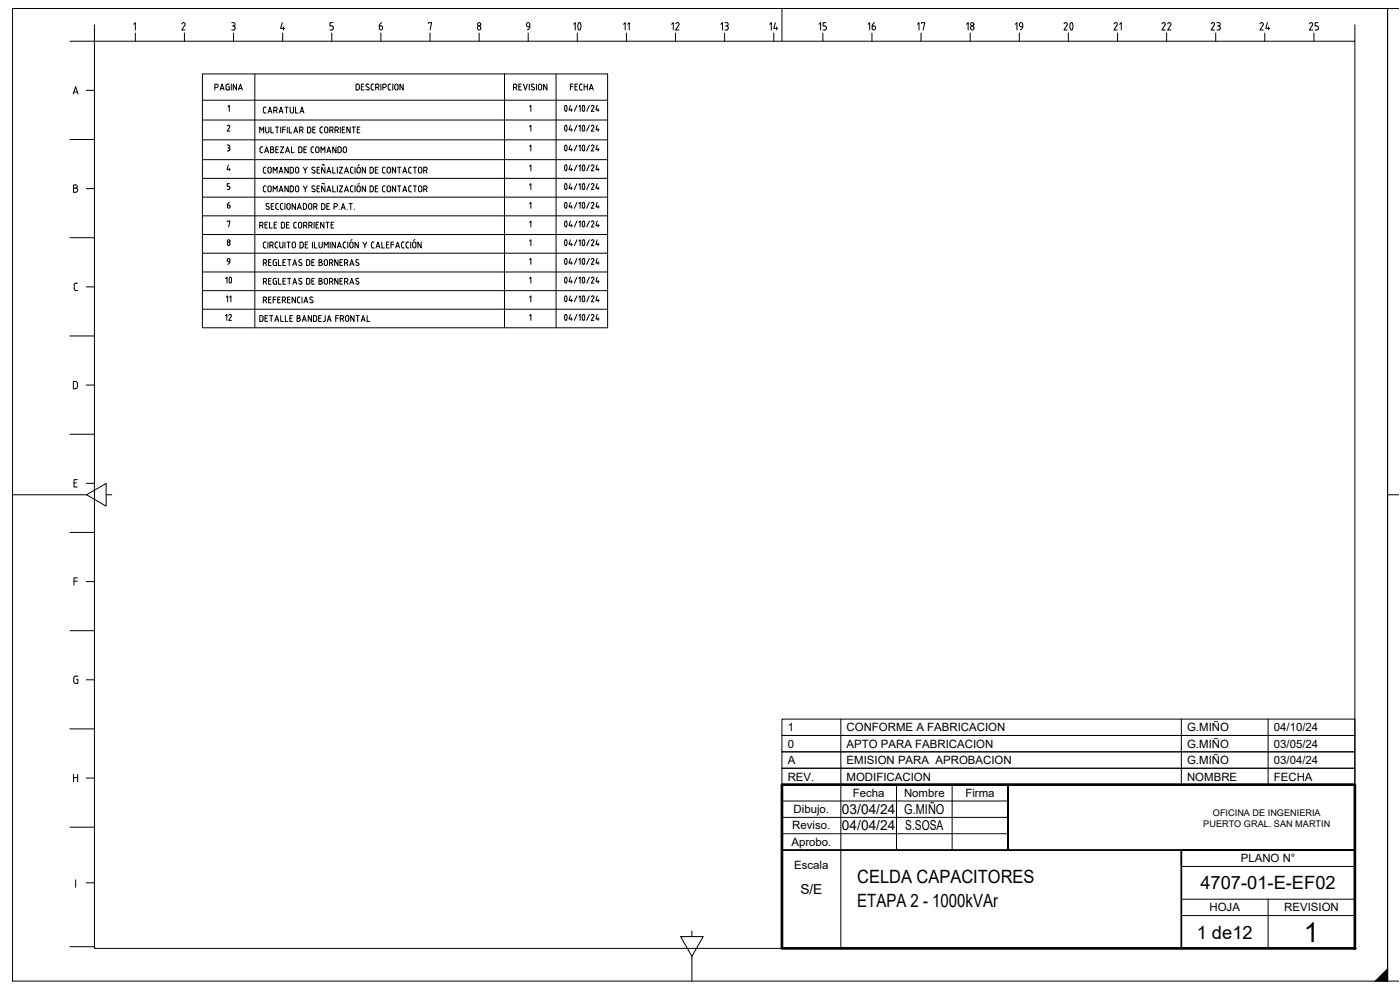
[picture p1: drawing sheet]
<svg xmlns="http://www.w3.org/2000/svg" width="420mm" height="297mm" viewBox="0 0 420 297" stroke-linecap="round" stroke-linejoin="round" font-family="sans-serif">
<!-- layer: TEXTO -->
<g fill="none" stroke="#000" stroke-width=".3">
<path d="M60.7 22.2h121.7v76.1h-121.7zM60.7 30.1h121.7M60.7 36h121.7M68.2 37.9l.4-.3 .4 .4-.8 1.4h.8M68.4 32l.4-.4v1.8M76.5 22.2v76.1M78 39.9v-1.8l.5 1 .6-1v1.8M79.7 38.1v1.3M80.7 38.1v1.3a.5 .5 0 0 1-.5 .5 .5 .5 0 0 1-.5-.5M81.3 38.1v1.8h.8M82.7 38.1h1M83.2 38.1v1.8"/>
<path d="M84.2 38.1v1.8M84.8 38.9h.8M85.6 38.1h-.8v1.8M86.2 38.1v1.8M86.8 38.1v1.8h.8M88.2 39.9l.6-1.8 .5 1.8M88.3 39.4h.9M89.9 39.1h.5a.49 .49 0 0 0 .5-.5 .49 .49 0 0 0-.5-.5h-.5v1.8M90.5 39.1l.4 .8M92.3 38.1l.9 .3 .1 .9-.3 .5-.7 .1zM93.9 38.9h.6M94.7 38.1h-.8v1.8h.8"/>
<path d="M96.8 38.1l-.5 .1-.3 .4 .1 1 .7 .3M98.4 38.6v.8M98.4 38.6a.5 .5 0 0 0-.5-.5 .5 .5 0 0 0-.5 .5v.8a.5 .5 0 0 0 .5 .5 .5 .5 0 0 0 .5-.5M99 39.1h.5a.49 .49 0 0 0 .5-.5 .49 .49 0 0 0-.5-.5h-.5v1.8M99.6 39.1l.4 .8M100.5 39.1h.6a.49 .49 0 0 0 .5-.5 .49 .49 0 0 0-.6-.5h-.5v1.8M101.1 39.1l.4 .8M102.1 38.1v1.8M102.7 38.9h.6M103.5 38.1h-.8v1.8h.8M105.1 38.1v1.8l-1-1.8v1.8M105.7 38.1h.9"/>
<path d="M106.2 38.1v1.8M107.2 38.9h.6M107.8 25.8v.7M107.9 25.8l-.3-.5-.7-.1v1.8l.7-.1 .3-.4M108 38.1h-.8v1.8h.8M108.4 26h.6M109.2 25.2h-.8v1.8h.8M110 26l.6 .3a.49 .49 0 0 1 0 .7 .49 .49 0 0 1-.8-.2M110.7 25.3a.47 .47 0 0 0-.7 0 .47 .47 0 0 0 0 .7M111.4 25.7v.9M111.4 26.6l.4 .4M111.8 27h.4"/>
<path d="M111.8 25.2h.4M111.8 25.2l-.4 .5M112.8 26.2h.5a.5 .5 0 0 0 .4-.5 .5 .5 0 0 0-.5-.5h-.4v1.8M113.3 26.2l.4 .8M114.3 25.2v1.8M114.9 26.2h.5M115.4 25.2h-.5v1.8M115.4 25.2a.5 .5 0 0 1 .5 .5 .5 .5 0 0 1-.5 .5M116.9 27h.4M116.9 25.2h.4M116.9 25.2l-.4 .5 .1 1.1 .3 .2M117.9 25.2v1.8"/>
<path d="M118.4 26.5l.1-.8a.5 .5 0 0 1 .5-.5 .5 .5 0 0 1 .5 .5l-.1 .8M118.5 26.5a.5 .5 0 0 0 .5 .5 .5 .5 0 0 0 .5-.5M121 25.2v1.8l-1-1.8v1.8M151.4 22.2v76.1M154.1 26.2h.5a.5 .5 0 0 0 .5-.5 .5 .5 0 0 0-.5-.5h-.5v1.8M154.7 26.2l.4 .8M155.7 26h.6M156.5 25.2h-.8v1.8h.8M157.1 25.2l.6 1.8 .5-1.8M158.8 25.2v1.8M158.9 32l.4-.4v1.8M158.9 38l.4-.4v1.8"/>
<path d="M159.6 26l.6 .3a.49 .49 0 0 1 0 .7 .49 .49 0 0 1-.8-.2M160.3 25.3a.47 .47 0 0 0-.7 0 .47 .47 0 0 0 .1 .7M161 25.2v1.8M161.6 26.5v-.8a.5 .5 0 0 1 .5-.5 .5 .5 0 0 1 .5 .5v.8M161.6 26.5a.5 .5 0 0 0 .5 .5 .5 .5 0 0 0 .5-.5M164.1 25.2v1.8l-.9-1.8v1.8M166.9 22.2v76.1M169.6 31.7h.1a.98 .98 0 0 1 0 1.7l-.3-.9zM169.6 37.7l.1-.1a.98 .98 0 0 1 0 1.7l-.3-.8zM171.2 31.6l-.4 1.4h1M171.2 37.6l-.4 1.4h1M171.5 32.6v.8"/>
<path d="M171.5 38.6v.8M173.1 31.6l-.7 1.8M173.1 37.6l-.7 1.8M173.7 32l.4-.4v1.8M173.7 38l.4-.4v1.8M174.9 31.7h.1a.98 .98 0 0 1 0 1.7l-.3-.9zM174.9 37.7l.1-.1a.98 .98 0 0 1 0 1.7l-.3-.8zM176.9 31.6l-.8 1.8M176.9 37.6l-.8 1.8M177.5 37.9l.4-.3 .3 .2v.4l-.7 1.2h.7M177.9 31.6l-.4 .3M177.9 31.6l.3 .2v.4"/>
<path d="M178.2 32.2l-.7 1.2h.7M179.2 31.6l-.4 1.4h1M179.2 37.6l-.4 1.4h1M179.5 32.6v.8M179.5 38.6v.8M60.7 42h121.7M60.7 47.9h121.7M60.7 53.5h121.7M60.7 59.1h121.7M68.2 43.5l.7 .2v.4l-.3 .2M68.4 44.3h.2M68.5 49.5l-.4 1.4h1"/>
<path d="M68.6 44.3l.3 .2v.6l-.7 .2M68.8 50.5v.8M68.9 55.1h-.7v.8h.6l.2 .6-.2 .3-.6 .1M78.8 44.1h-.5l-.3 .4 .1 1.1 .7 .2M79 50.6v.9M79 56.2v.9M79.1 51.5l.2 .4 .5 .1M79.1 57.1l.2 .4 .5 .1M79.4 45.8l.6-1.7 .6 1.7M79.6 45.3h.8M79.8 50.2h-.5l-.2 .4M79.8 55.8h-.5l-.2 .4"/>
<path d="M80.4 51.4v-.8a.5 .5 0 0 1 .5-.4 .5 .5 0 0 1 .5 .4v.8M80.4 51.4a.5 .5 0 0 0 .5 .5 .5 .5 0 0 0 .5-.5M80.7 55.8a.5 .5 0 0 1 .7 .5v.8a.5 .5 0 0 1-.5 .5 .5 .5 0 0 1-.5-.5v-.8zM81.2 44.1l.8 .1v.4l-.3 .2a.5 .5 0 0 1 .5 .5 .5 .5 0 0 1-.5 .5h-.5zM81.2 44.8h.5M82 52v-1.8l.6 .9 .6-.9v1.8M82 57.6v-1.8l.6 1 .6-1v1.8M82.8 44.8h.6M83.5 44.1h-.7v1.7h.7M83.8 52l.5-1.8 .6 1.8M83.8 57.6l.5-1.8 .6 1.8M83.9 51.4h.9"/>
<path d="M83.9 57.1h.9M84.1 44.1h1l-1 1.7h1M85.7 45.8l.6-1.7 .6 1.7M85.9 45.3h.8M86.5 50.2v1.8l-1-1.8v1.8M86.5 55.8v1.8l-1-1.8v1.8M87.1 50.2l.9 .2 .1 1-.3 .5-.7 .1zM87.1 55.8l.9 .2 .1 1-.3 .5-.7 .1zM87.5 44.1v1.7h.8M88.7 51.4v-.8a.5 .5 0 0 1 .5-.4 .5 .5 0 0 1 .5 .4l-.1 .8M88.7 51.4a.5 .5 0 0 0 .5 .5 .5 .5 0 0 0 .5-.5M88.7 56a.5 .5 0 0 1 .6-.2 .5 .5 0 0 1 .4 .5v.8a.5 .5 0 0 1-.5 .5 .5 .5 0 0 1-.5-.5z"/>
<path d="M90.6 45.3l-.2 .4-.8 .1v-1.7l1 .2v1M91 50.2l.6 .9 .6-.9M91 55.8l.6 .9 .6-.9M91.2 44.8h.6M91.6 51.1v.9M91.6 56.7v.9M92 44.1h-.8v1.7h.8M93.4 44.5v.9M93.4 45.4l.2 .4h.5M93.8 56.5l.5 .3M94 50.2l-.4 .4 .7 .6M94 55.8l-.4 .3 .2 .4"/>
<path d="M94 50.2h.5M94 55.8l.5 .1M94.1 44.1h-.5l-.2 .4M94.4 51.2a.49 .49 0 0 1-.1 .8 .49 .49 0 0 1-.7-.3M94.4 56.8a.49 .49 0 0 1-.1 .8 .49 .49 0 0 1-.7-.3M94.8 44.3a.5 .5 0 0 1 .6-.2 .5 .5 0 0 1 .3 .4v.8a.5 .5 0 0 1-.5 .5 .5 .5 0 0 1-.5-.5zM95.1 51h.6M95.1 56.6h.6M95.9 50.2h-.8v1.8h.8M95.9 55.8h-.8v1.8h.8M96.3 45.8v-1.7l.6 .9 .6-.9v1.7M96.6 49.5h.4"/>
<path d="M97 49.5h.4M97.4 55.1h-.8M97.5 50.2v1.8l-1-1.8v1.8M97.5 55.8v1.8l-1-1.8v1.8M98.1 45.8l.6-1.7 .6 1.7M98.1 52l.6-1.8 .6 1.8M98.1 57.6l.6-1.8 .6 1.8M98.3 45.3h.8M98.3 51.4h.8M98.3 57.1h.8M99.9 50.2v1.8h.7M99.9 55.8v1.8h.7"/>
<path d="M100.8 44.1v1.7l-.9-1.7v1.7M101.2 50.2v1.8M101.2 55.8v1.8M101.8 50.2h1l-1 1.8h1M101.8 55.8h1l-1 1.8h1M102.4 45.3l-.2 .4-.8 .1v-1.7l1 .2v1M103.1 44.3a.5 .5 0 0 1 .5-.2 .5 .5 0 0 1 .4 .4v.8a.5 .5 0 0 1-.5 .5 .5 .5 0 0 1-.5-.5zM103.4 52l.6-1.8 .6 1.8M103.4 57.6l.6-1.8 .6 1.8M103.6 51.4h.8M103.6 57.1h.8M105.2 50.6v1.1l.4 .2"/>
<path d="M105.6 52h.4M105.6 50.2h.4M105.6 57.6h.4M105.6 55.8h.4M105.6 50.2l-.4 .4M105.6 55.8l-.4 .4v1.1l.4 .2M106.6 50.2v1.8M106.6 55.8v1.8M107.1 51.4v-.8a.5 .5 0 0 1 .5-.4 .5 .5 0 0 1 .5 .4v.8M107.1 51.4a.5 .5 0 0 0 .5 .5 .5 .5 0 0 0 .5-.5M107.2 56a.5 .5 0 0 1 .6-.2 .5 .5 0 0 1 .3 .5v.8a.51 .51 0 0 1-.5 .5 .51 .51 0 0 1-.5-.5zM107.8 49.4l-.4 .3"/>
<path d="M107.8 55l-.4 .3M109.7 50.2v1.8l-1-1.8v1.8M109.7 55.8v1.8l-1-1.8v1.8M111.1 50.2l.9 .2 .1 1-.3 .5-.7 .1zM111.1 55.8l.9 .2 .1 1-.3 .5-.7 .1zM112.6 51h.6M112.6 56.6h.6M113.4 50.2h-.8v1.8h.8M113.4 55.8h-.8v1.8h.8M114.8 50.6l.1 1.1 .7 .3M115.6 50.2h-.6l-.2 .4M115.6 55.8h-.6l-.2 .4 .1 1.1 .7 .3"/>
<path d="M116.2 50.7v.7M116.2 56.3v.8M116.2 50.6a.5 .5 0 0 1 .5-.4 .5 .5 0 0 1 .5 .4v.8M116.2 51.4a.5 .5 0 0 0 .5 .5 .5 .5 0 0 0 .5-.5M116.2 56.3a.5 .5 0 0 1 .5-.5 .5 .5 0 0 1 .5 .5v.8a.49 .49 0 0 1-.5 .5 .49 .49 0 0 1-.5-.5M118.7 50.2v1.8l-.9-1.8v1.8M118.7 55.8v1.8l-.9-1.8v1.8M119.3 50.2h1M119.3 55.8h1M119.8 50.2v1.8M119.8 55.8v1.8M120.9 52l.6-1.8 .6 1.8"/>
<path d="M120.9 57.6l.6-1.8 .6 1.8M121.1 51.4h.8M121.1 57.1h.8M122.7 50.6v1.1l.7 .3M123.4 50.2h-.5l-.2 .4M123.4 55.8h-.5l-.2 .4v1.1l.7 .3M124 50.2h1M124 55.8h1M124.5 50.2v1.8M124.5 55.8v1.8M125.6 51.4v-.8a.5 .5 0 0 1 .5-.4 .5 .5 0 0 1 .5 .4v.8M125.6 51.4a.5 .5 0 0 0 .5 .5 .5 .5 0 0 0 .5-.5"/>
<path d="M125.7 56a.5 .5 0 0 1 .5-.2 .5 .5 0 0 1 .4 .5v.8a.5 .5 0 0 1-.5 .5 .5 .5 0 0 1-.5-.5zM127.2 56.8h.5M127.7 50.2h-.5v1.8M127.7 50.2a.5 .5 0 0 1 .5 .4 .5 .5 0 0 1-.5 .5h-.5M127.7 56.8a.49 .49 0 0 0 .5-.5 .49 .49 0 0 0-.5-.5h-.5v1.8M127.8 51.1l.4 .9M127.8 56.8l.4 .8M158.9 43.9l.4-.4v1.8M158.9 49.9l.4-.4v1.8M158.9 55.5l.4-.4v1.8M169.6 55.2h.4M169.6 43.6h.1a.98 .98 0 0 1 0 1.7l-.3-.9z"/>
<path d="M169.6 49.6l.1-.1a.99 .99 0 0 1 0 1.7l-.3-.8zM169.6 55.2l-.2 .8 .4 .9 .4-.9-.2-.8M171.2 43.5l-.4 1.4h1M171.2 49.5l-.4 1.4h1M171.2 55.1l-.4 1.4h1M171.5 44.5v.8M171.5 50.5v.8M171.5 56.1v.8M173.1 43.5l-.7 1.8M173.1 49.5l-.7 1.8M173.1 55.1l-.7 1.8M173.7 43.9l.4-.4v1.8"/>
<path d="M173.7 49.9l.4-.4v1.8M173.7 55.5l.4-.4v1.8M174.9 43.6h.1a.98 .98 0 0 1 0 1.7l-.3-.9zM174.9 49.6l.1-.1a.99 .99 0 0 1 0 1.7l-.3-.8zM174.9 55.2l-.1 1.2 .3 .5 .4-.9-.2-.8M174.9 55.2h.4M176.9 43.5l-.8 1.8M176.9 49.5l-.8 1.8M176.9 55.1l-.8 1.8M177.5 43.8l.4-.3 .3 .2v.4l-.7 1.2h.7M177.5 49.8l.2-.3h.4l.1 .6M177.5 55.4l.4-.3 .3 .2v.4l-.7 1.2h.7"/>
<path d="M178.2 50.1l-.7 1.2h.7M179.2 43.5l-.4 1.4h1M179.2 49.5l-.4 1.4h1M179.2 55.1l-.4 1.4h1M179.5 44.5v.8M179.5 50.5v.8M179.5 56.1v.8M60.7 64.8h121.7M60.7 70.4h121.7M60.7 76h121.7M68.2 66.5v-.2h.8l-.4 1.8M68.2 73.1v.2"/>
<path d="M68.2 62.1l.4 .4 .4-.4M68.2 73.1l.4-.4 .4 .4M68.2 61.5v.6M68.2 61.5h.4M68.6 61.5l.3 .1 .1 .5M68.8 60.7l-.6 .8M69 73.1v.4l-.4 .2-.4-.4M78.4 66.7h-.4v1.7M78.5 66.7a.5 .5 0 0 1 .5 .5 .5 .5 0 0 1-.5 .5h-.5M78.5 67.7l.4 .7M79 78.9h.5a.5 .5 0 0 0 .5-.5 .5 .5 0 0 0-.5-.5h-.5v1.8M79 73.1v.9"/>
<path d="M79.1 74l.4 .4M79.5 74.4h.3M79.5 67.5h.6M79.6 78.9l.4 .8M79.8 72.6l-.5 .1-.2 .4M80.3 66.7h-.8v1.7h.8M80.4 72.6v1.8M80.6 62.1a.49 .49 0 0 1 0 .7 .49 .49 0 0 1-.8-.2M80.6 78.7h.6M80.7 61.2a.46 .46 0 0 0-.7-.1 .46 .46 0 0 0 .1 .7l.5 .3M80.9 66.7v1.7h.8M81 73.6h.5a.49 .49 0 0 0 .5-.5 .49 .49 0 0 0-.5-.5h-.5v1.8"/>
<path d="M81.4 77.9h-.8v1.8h.8M81.4 61.9h.6M81.6 73.6l.4 .8M82.2 61.1h-.8v1.7h.8M82.3 67.5h.6M82.8 61.5v1.1l.7 .2M83 77.9l-.8 .1-.2 .4v1l1 .3v-1h-.3M83 74.4h.4M83 72.6h.4M83 72.6l-.4 .5 .1 1.1 .3 .2M83.1 66.7h-.8v1.7h.8M83.5 61.1h-.5l-.2 .4"/>
<path d="M83.5 77.9v1.8h.8M83.9 72.6v1.3a.5 .5 0 0 0 .5 .5 .5 .5 0 0 0 .5-.5v-1.3M84.1 61.5v.9M84.2 62.4l.2 .3 .5 .1M84.9 66.7l.5 .2v1l-.2 .5h-.8v-1.7h.5M84.9 61.1h-.5l-.2 .4M84.9 78.7h.6M85.5 61.1v1.7M85.5 72.6v1.8M85.7 77.9h-.8v1.8h.8M86 67.5h.6M86.1 72.6h1"/>
<path d="M86.3 77.9h1M86.4 61.1a.5 .5 0 0 1 .7 .4v.8a.5 .5 0 0 1-.5 .5 .5 .5 0 0 1-.5-.5v-.8zM86.6 72.6v1.8M86.8 66.7h-.8v1.7h.8M86.8 77.9v1.8M87.7 73.1v.8a.5 .5 0 0 0 .5 .5 .5 .5 0 0 0 .5-.5v-.8M87.7 73.1a.5 .5 0 0 1 .5-.5 .5 .5 0 0 1 .5 .5M87.9 79.7l.6-1.8 .5 1.8M88.1 79.2h.8M88.7 61.1v1.7l-1-1.7v1.7M89 66.7h-.6l-.2 .4v1.1l.8 .2M89.3 62.8l.5-1.7 .6 1.7"/>
<path d="M89.4 62.3h.9M89.6 66.9a.5 .5 0 0 1 .6-.2 .5 .5 0 0 1 .4 .5v.7a.5 .5 0 0 1-.5 .5 .5 .5 0 0 1-.5-.4zM90.5 74.4l.5-.3v-1.2l-1-.3v1.8h.5M90.5 78a.47 .47 0 0 0-.6 0 .47 .47 0 0 0 0 .6l.5 .3a.43 .43 0 0 1 .1 .7 .43 .43 0 0 1-.7 0l-.1-.1M91 61.1l.9 .2 .1 1-.3 .5h-.7zM91.6 66.7h-.5v1.7M91.6 73.4h.6M91.6 66.7a.5 .5 0 0 1 .5 .5 .5 .5 0 0 1-.5 .5h-.5M91.7 67.7l.4 .7M92.4 72.6h-.8v1.8h.8M93 78.4l-.3-.4-.7-.1v1.8l.9-.3 .1-.9M93.2 66.7h-.5v1.7"/>
<path d="M93.2 66.7a.5 .5 0 0 1 .5 .5 .5 .5 0 0 1-.5 .5h-.5M93.3 67.7l.4 .7M93.6 61.6v.7M93.6 78.7h.6M93.6 61.5a.5 .5 0 0 0-.5-.4 .5 .5 0 0 0-.5 .4v.8a.51 .51 0 0 0 .5 .5 .51 .51 0 0 0 .5-.5M93.8 72.6v1.8M94.2 62h.5a.49 .49 0 0 0 .5-.4 .49 .49 0 0 0-.5-.5h-.5v1.7M94.3 66.7v1.7M94.4 72.6v1.8h.7M94.4 77.9h-.8v1.8h.8M94.8 62l.3 .8M94.8 67.5h.6"/>
<path d="M95.6 66.7h-.8v1.7h.8M95.7 72.6v1.3a.5 .5 0 0 0 .5 .5 .5 .5 0 0 0 .5-.5v-1.3M95.7 78.7h.5M96.2 77.9h-.5v1.8h.5M96.2 77.9l.4 .4-.4 .4a.5 .5 0 0 1 .5 .5 .5 .5 0 0 1-.5 .5M97 61.1h-.5v1.7h.5M97 61.1l.5 .5-.1 1-.4 .2M97.2 66.7v1.7l-1-1.7v1.7M97.3 74.4v-1.8l.6 1 .6-1v1.8M97.4 78.1a.5 .5 0 0 1 .5-.2 .5 .5 0 0 1 .4 .5v.8a.5 .5 0 0 1-.5 .5 .5 .5 0 0 1-.5-.5zM97.8 66.7h1M98.1 61.9h.6"/>
<path d="M98.3 66.7v1.7M98.9 61.1h-.8v1.7h.8M98.9 78.9h.5a.5 .5 0 0 0 .5-.5 .5 .5 0 0 0-.5-.5h-.5v1.8M99.1 72.6v1.8M99.4 67.5h.6M99.5 78.9l.4 .8M100.2 66.7h-.8v1.7h.8M100.2 62h.6a.49 .49 0 0 0 .5-.4 .49 .49 0 0 0-.5-.5h-.6v1.7M100.6 72.6v1.8l-.9-1.8v1.8M101.2 74.4l.6-1.8 .6 1.8M101.4 73.9h.8M101.4 77.9v1.8l-.9-1.8v1.8"/>
<path d="M101.8 62.7v.1M102 78.7h.6M102.4 62.8l.6-1.7 .6 1.7M102.6 62.3h.8M102.8 77.9h-.8v1.8h.8M103.4 78.9h.5a.5 .5 0 0 0 .5-.5 .5 .5 0 0 0-.5-.5h-.5v1.8M103.4 74.4h.4M103.8 72.6l-.6 .1-.2 .4 .1 1.1 .4 .2M104 78.9l.4 .8M104.2 62.7v.1M104.4 72.6v1.8M104.8 61.1h.9"/>
<path d="M105 73.1v.8a.5 .5 0 0 0 .5 .5 .5 .5 0 0 0 .5-.5M105 79.7l.6-1.8 .6 1.8M105 73.1a.5 .5 0 0 1 .5-.5 .5 .5 0 0 1 .5 .5M105.1 79.2h.9M105.3 61.1v1.7M105.7 71.8l-.4 .3M106 73.1v.8M106.3 62.7v.1M107.5 72.6v1.8l-.9-1.8v1.8M107.6 78a.47 .47 0 0 0-.6 0 .47 .47 0 0 0 0 .6l.5 .3a.43 .43 0 0 1 .1 .7 .43 .43 0 0 1-.7 0l-.1-.1M108.9 72.6l.6 .9 .6-.9M109.5 73.5v.9"/>
<path d="M111.9 74.4h.3M112.2 72.6l-.5 .1-.2 .4v1.1l.4 .2M112.8 74.4l.6-1.8 .6 1.8M113 73.9h.8M114.6 72.6v1.8h.8M116 73.4h.6M116.8 72.6h-.8v1.8h.8M117.3 73.4h.8M118.1 72.6h-.8v1.8M118.7 74.4l.6-1.8 .6 1.8M118.9 73.9h.8M120.9 74.4h.4"/>
<path d="M121.3 72.6l-.6 .1-.2 .4 .1 1.1 .4 .2M121.9 73.1v.9M121.9 74l.4 .4M122.3 74.4h.4M122.7 72.6l-.6 .1-.2 .4M123.3 72.6v1.8M123.8 73.1a.5 .5 0 0 1 .5-.5 .5 .5 0 0 1 .5 .5M123.8 73.1v.8a.5 .5 0 0 0 .5 .5 .5 .5 0 0 0 .5-.5v-.8M124.5 71.8l-.4 .3M126.4 72.6v1.8l-1-1.8v1.8M158.9 61.1l.4-.4v1.8M158.9 66.7l.4-.4v1.8"/>
<path d="M158.9 72.3l.4-.4v1.8M158.9 77.9l.4-.3v1.7M169.6 60.8h.4M169.6 60.8l-.2 .8 .4 .9 .4-.9-.2-.8M169.6 66.4l.1-.1a.98 .98 0 0 1 0 1.8l-.3-.9zM169.6 72h.1a.99 .99 0 0 1 0 1.7l-.3-.9zM169.7 77.6a.99 .99 0 0 1 0 1.7l-.3-.9zM171.2 60.7l-.4 1.4h1M171.2 66.3l-.4 1.4h1M171.2 72l-.4 1.3h1M171.2 77.6l-.4 1.3h1M171.5 61.7v.8"/>
<path d="M171.5 67.3v.8M171.5 72.9v.8M171.5 78.5v.8M173.1 60.7l-.7 1.8M173.1 66.3l-.7 1.8M173.1 72l-.7 1.7M173.1 77.6l-.7 1.7M173.7 61.1l.4-.4v1.8M173.7 66.7l.4-.4v1.8M173.7 72.3l.4-.3v1.7M173.7 77.9l.4-.3v1.7M174.9 60.8l-.1 1.2 .3 .5 .4-.9-.2-.8"/>
<path d="M174.9 66.4l.1-.1a.98 .98 0 0 1 0 1.8l-.3-.9zM174.9 72h.1a.99 .99 0 0 1 0 1.7l-.3-.9zM174.9 77.7l.1-.1a.99 .99 0 0 1 0 1.7l-.3-.9zM174.9 60.8h.4M176.9 60.7l-.8 1.8M176.9 66.3l-.8 1.8M176.9 72l-.8 1.7M176.9 77.6l-.8 1.7M177.5 61l.4-.3 .3 .2v.4l-.7 1.2h.7M177.5 66.6l.4-.3 .3 .2v.4l-.7 1.2h.7M177.5 72.2l.4-.3 .3 .2v.4l-.7 1.2h.7M177.5 77.8l.2-.2h.4l.1 .5"/>
<path d="M178.2 78.2l-.7 1.1h.7M179.2 60.7l-.4 1.4h1M179.2 66.3l-.4 1.4h1M179.2 72l-.4 1.3h1M179.2 77.6l-.4 1.3h1M179.5 61.7v.8M179.5 67.3v.8M179.5 72.9v.8M179.5 78.5v.8M60.7 81.6h121.7M60.7 87.2h121.7M60.7 92.8h121.7"/>
<path d="M78 94.7l.9 .2 .1 1-.3 .5h-.7zM79 84.5h.5a.49 .49 0 0 0 .5-.5 .49 .49 0 0 0-.5-.5h-.5v1.8M79 90.1h.5a.49 .49 0 0 0 .5-.5 .49 .49 0 0 0-.5-.5h-.5v1.8M79.5 95.5h.6M79.6 84.5l.4 .8M79.6 90.1l.4 .8M80.3 94.7h-.8v1.7h.8M80.6 84.3h.6M80.6 89.9h.6M80.9 94.7h1M81.4 83.5h-.8v1.8h.8M81.4 89.1h-.8v1.8h.8"/>
<path d="M81.4 94.7v1.7M82 89.9h.8M82.5 96.4l.6-1.7 .6 1.7M82.6 96h.9M82.8 89.1h-.8v1.8M83 83.5l-.8 .1-.2 .4v1l1 .3v-1h-.3M83.4 89.9h.5M83.5 83.5v1.8h.8M84.1 89.1h-.7v1.8h.7M84.2 94.7v1.7h.8M84.7 90.1h.5a.49 .49 0 0 0 .5-.5 .49 .49 0 0 0-.5-.5h-.5v1.8M84.9 84.3h.6"/>
<path d="M85.3 90.1l.4 .8M85.6 94.7v1.7h.8M85.7 83.5h-.8v1.8h.8M86.3 83.5h1M86.3 89.9h.6M86.8 83.5v1.8M87 95.5h.6M87.1 89.1h-.8v1.8h.8M87.8 94.7h-.8v1.7h.8M87.9 85.3l.6-1.8 .5 1.8M88.1 84.8h.8M88.7 89.1v1.8l-1-1.8v1.8"/>
<path d="M89.2 94.7l.8 .2v.4l-.3 .1a.5 .5 0 0 1 .4 .5 .5 .5 0 0 1-.4 .5h-.5zM89.2 95.5h.4M90 89.1l-.5 .1-.2 .4v1l.7 .3M90.5 83.6a.46 .46 0 0 0-.6 0 .46 .46 0 0 0 0 .7l.5 .2a.43 .43 0 0 1 .1 .7 .43 .43 0 0 1-.7 0l-.1-.1M90.6 89.1v1.8M90.7 96.4l.6-1.7 .6 1.7M90.9 96h.8M91.2 90.9l.6-1.8 .6 1.8M91.4 90.4h.8M92 83.5l.9 .3 .1 .9-.3 .5-.7 .1zM93.2 89.9l.5 .2M93.5 94.7v1.7l-1-1.7v1.7"/>
<path d="M93.6 84.3h.6M93.8 90.1a.43 .43 0 0 1 0 .7 .43 .43 0 0 1-.6 0l-.2-.1M93.9 89.2a.46 .46 0 0 0-.7 0 .46 .46 0 0 0 0 .6M94.1 94.7l.9 .2 .1 1-.3 .5h-.7zM94.4 83.5h-.8v1.8h.8M95.6 95.5h.6M95.7 84.3h.5M96.2 83.5h-.5v1.8h.5M96.2 83.5l.4 .4-.4 .4a.5 .5 0 0 1 .5 .5 .5 .5 0 0 1-.5 .5M96.4 94.7h-.8v1.7h.8M97.4 83.8a.5 .5 0 0 1 .5-.3 .5 .5 0 0 1 .4 .5v.8a.5 .5 0 0 1-.5 .5 .5 .5 0 0 1-.5-.5zM97.6 94.7v1.5l-.6 .2"/>
<path d="M98.2 96.4l.6-1.7 .6 1.7M98.4 96h.8M98.9 84.5h.5a.49 .49 0 0 0 .5-.5 .49 .49 0 0 0-.5-.5h-.5v1.8M99.5 84.5l.4 .8M100.8 95.5h.7M101.4 83.5v1.8l-.9-1.8v1.8M101.5 94.7h-.7v1.7M102 84.3h.6M102.1 95.7h.5a.49 .49 0 0 0 .5-.5 .49 .49 0 0 0-.5-.5h-.5v1.7M102.7 95.7l.4 .7M102.8 83.5h-.8v1.8h.8M103.4 84.5h.5a.49 .49 0 0 0 .5-.5 .49 .49 0 0 0-.5-.5h-.5v1.8"/>
<path d="M103.8 94.9a.5 .5 0 0 1 .5-.2 .5 .5 0 0 1 .4 .5v.7a.5 .5 0 0 1-.5 .5 .5 .5 0 0 1-.5-.4zM104 84.5l.4 .8M105 85.3l.6-1.8 .6 1.8M105.1 84.8h.9M106.3 94.7v1.7l-1-1.7v1.7M106.8 94.7h1M107.3 94.7v1.7M107.6 83.6a.46 .46 0 0 0-.6 0 .46 .46 0 0 0 0 .7l.5 .2a.43 .43 0 0 1 .1 .7 .43 .43 0 0 1-.7 0l-.1-.1M108.4 96.4l.6-1.7 .6 1.7M108.6 96h.8M110.2 94.7v1.7h.8M158.9 83.6l.4-.4v1.7"/>
<path d="M158.9 89.2l.4-.4v1.8M158.9 94.7l.4-.4v1.8M169.6 83.3l.1-.1a.98 .98 0 0 1 0 1.7l-.3-.9zM169.6 88.9l.1-.1a.98 .98 0 0 1 0 1.7l-.3-.8zM169.6 94.4h.1a.98 .98 0 0 1 0 1.7l-.3-.9zM171.2 83.2l-.4 1.3h1M171.2 88.8l-.4 1.4h1M171.2 94.3l-.4 1.4h1M171.5 84.1v.8M171.5 89.8v.8M171.5 95.3v.8M173.1 83.2l-.7 1.7"/>
<path d="M173.1 88.8l-.7 1.8M173.1 94.3l-.7 1.8M173.7 83.6l.4-.4v1.7M173.7 89.2l.4-.4v1.8M173.7 94.7l.4-.4v1.8M174.9 83.3l.1-.1a.98 .98 0 0 1 0 1.7l-.3-.9zM174.9 88.9l.1-.1a.98 .98 0 0 1 0 1.7l-.3-.8zM174.9 94.4h.1a.98 .98 0 0 1 0 1.7l-.3-.9zM176.9 83.2l-.8 1.7M176.9 88.8l-.8 1.8M176.9 94.3l-.8 1.8M177.5 89.1l.4-.3 .3 .2v.4l-.7 1.2h.7"/>
<path d="M177.5 94.6l.2-.2h.4l.1 .5M177.9 83.1l-.4 .4M177.9 83.2l.3 .2v.4M178.2 83.8l-.7 1.1h.7M178.2 95l-.7 1.1h.7M179.2 83.2l-.4 1.3h1M179.2 88.8l-.4 1.4h1M179.2 94.3l-.4 1.4h1M179.5 84.1v.8M179.5 89.8v.8M179.5 95.3v.8"/>
<circle cx="68.6" cy="72.3" r=".39"/>
</g>
<g fill="none" stroke="#000" stroke-width=".3">
<path d="M28.3 12.4h378.3v272.2h-378.3zM28.3 7.5v4.9h-7.3M40.1 7.3l.5-.5v2.2M40.6 9.9v2.5M55.1 6.8l-.5 .4M55.1 6.8l.4 .2v.5M55.4 9.9v2.5M55.5 7.5l-.9 1.5h1M69.6 6.8h.4M69.8 7.8h.2M70.1 6.8a.5 .5 0 0 1 .4 .5 .5 .5 0 0 1-.4 .5M70.1 7.8a.54 .54 0 0 1 .4 .7"/>
<path d="M70.1 9.9v2.5M70.5 8.5l-.2 .4-.7 .1M84.7 6.8l-.5 1.7h1.2M84.8 9.9v2.5M85.1 8v1M99.6 9.9v2.5M99.9 6.8h-.9v1h.5a.54 .54 0 0 1 .5 .7M100 8.5l-.2 .4-.8 .1M113.8 8.5a.5 .5 0 0 0 .5 .5 .5 .5 0 0 0 .5-.5M113.8 7.8l.9 .1 .1 .6M113.8 7.8v.7M114.3 9.9v2.5"/>
<path d="M114.6 6.8l-.5 .4-.3 .6M128.5 7v-.2h1l-.4 2.2M129.1 9.9v2.5M143.3 8.5a.53 .53 0 0 1 .5-.7 .53 .53 0 0 1 .5 .7M143.3 8.5a.5 .5 0 0 0 .5 .5 .5 .5 0 0 0 .5-.5M143.8 9.9v2.5M158 7.5v-.2a.49 .49 0 0 1 .5-.5 .49 .49 0 0 1 .5 .5 1.38 1.38 0 0 1-.7 1.7M158 7.5l.5 .5M158.5 8h.5M158.5 9.9v2.5M188 9.9v2.5M202.7 9.9v2.5"/>
<path d="M217.5 9.9v2.5M232.2 9.9v2.5M234.7 2.5v9.9M247 9.9v2.5M261.7 9.9v2.5M276.4 9.9v2.5M291.2 9.9v2.5M305.9 9.9v2.5M335.4 9.9v2.5M350.1 9.9v2.5M364.8 9.9v2.5M379.6 9.9v2.5"/>
<path d="M394.3 9.9v2.5M406.6 7.5v4.9M416.4 2.5v291.9M419.8 2.5h-416v291.9h416M22 28.2l.7-2.2 .7 2.2M22.2 27.6h1M25.9 27.1h2.4M21 41.9h7.3M22.1 56.5h.6M22.7 55.5h-.6v2.2h.6M22.7 55.5a.49 .49 0 0 1 .5 .5 .49 .49 0 0 1-.5 .4 .62 .62 0 0 1 .6 .7 .62 .62 0 0 1-.6 .6M25.9 56.6h2.4"/>
<path d="M21 71.3h7.3M22.3 86.6l.2 .5 .7 .1M22.8 85h.4M22.8 84.9l-.5 .3v1.4M25.9 86.1h2.4M21 100.8h7.3M22 114.4l.8 .1 .4 .3v1.4a.98 .98 0 0 1-1.2 .5zM25.9 115.5h2.4M21 130.3h7.3M3.8 148.4h22.2l5.9 3.5v-6.8l-5.9 3.3M21 159.8h7.3M22.2 144.9h.7"/>
<path d="M23.2 143.9h-1v2.2h1M25.9 145h2.4M31.9 148.4h1.6M416.4 148.4h3.4M22.2 174.4h1M23.2 173.4h-1v2.2M25.9 174.5h2.4M21 189.2h7.3M21 218.7h7.3M23.4 202.9h-.9l-.4 .6 .2 1.4 1.1 .2v-1.3h-.4M25.9 204h2.4M234.7 215.8h171.9v19.6h-171.9v-4.9h171.9h-171.9v-4.9h171.9h-171.9v-4.9h171.9h-171.9z"/>
<path d="M252.3 215.8v68.8M354.5 215.8v19.6M380.6 215.8v19.6M22.1 232.4v2.2M22.1 233.3h1.2M23.3 232.4v2.2M25.9 233.5h2.4M269 235.4v19.7M285.7 235.4v19.7M302.5 235.4v19.7M21 248.2h7.3M234.7 255.1h171.9"/>
<path d="M234.7 250.2h67.8M234.7 245.2h67.8M234.7 240.3h67.8M406.6 260h-52.1v-4.9v29.5M22.7 264v2.2M25.9 264.9h2.4M207.6 279.3v1.7M354.5 269.8h52.1M354.5 274.7h52.1M380.6 269.8v14.8M21 284h7.3M204.3 281h6.8l-3.5 5.9z"/>
<path d="M207.6 286.9v7.5"/>
<circle cx="143.8" cy="7.3" r=".5"/>
</g>
<path d="M416.4 290.7v3.7h-3.7z" fill="#000" stroke="#000" stroke-width=".3"/>
<path d="M234.7 235.4h171.9v49.2h-171.9z" fill="none" stroke="#000" stroke-width=".8"/>
<path d="M234.7 255.1h67.8v-19.7v19.7h104.1h-52.1v29.5" fill="none" stroke="#000" stroke-width=".51"/>
<!-- layer: COTAS -->
<path d="M406.6 284.6h.1" fill="none" stroke="#000" stroke-width=".3"/>
<!-- layer: Dibujo -->
<path d="M406.6 284.6h.1" fill="none" stroke="#000" stroke-width=".3"/>
<!-- layer: Futuro -->
<path d="M406.6 284.6h.1" fill="none" stroke="#000" stroke-width=".3"/>
<!-- layer: Hatch -->
<path d="M406.6 284.6h.1" fill="none" stroke="#000" stroke-width=".3"/>
<!-- layer: AUXILIAR -->
<path d="M406.6 284.6h.1" fill="none" stroke="#000" stroke-width=".3"/>
<!-- layer: Oculto -->
<path d="M406.6 284.6h.1" fill="none" stroke="#000" stroke-width=".3"/>
<text font-size="8.2" x="391.3" y="282.6">1</text>
<g font-size="7.9">
<text x="169" y="11.3">10</text>
<text x="316.8" y="11.3">20</text>
</g>
<text font-size="6.6" x="64.9" y="86.8">10</text>
<g font-size="5.5">
<text x="257.3" y="264.9">CELDA CAPACITORES</text>
<text x="360.3" y="266.9">4707-01-E-EF02</text>
<text x="257.3" y="272.3">ETAPA 2 - 1000kVAr</text>
<text x="359.2" y="281.6">1 de12</text>
</g>
<g font-size="5.3">
<text x="204.6" y="10.2" transform="rotate(-90 204.6 10.2)">12</text>
<text x="219.4" y="10.2" transform="rotate(-90 219.4 10.2)">13</text>
<text x="229.7" y="10.2">14</text>
<text x="244.5" y="10.2">15</text>
<text x="259.3" y="10.2">16</text>
<text x="274.1" y="10.2">17</text>
<text x="288.9" y="10.2">18</text>
<text x="303.4" y="10.2">19</text>
<text x="333" y="10.2">21</text>
<text x="347.5" y="10.2">22</text>
<text x="362.3" y="10.2">23</text>
<text x="376.8" y="10.2">24</text>
<text x="391.6" y="10.2">25</text>
</g>
<g font-size="4.9">
<text x="189.8" y="10.2" transform="rotate(-90 189.8 10.2)">11</text>
<text x="63.1" y="28.2">PAGINA</text>
<text x="170" y="28.2">FECHA</text>
<text x="78" y="35.3">CARATULA</text>
<text x="66" y="80.4">9</text>
<text x="66.3" y="97.4">12</text>
</g>
<text font-size="4.4" x="70.2" y="91.7" transform="rotate(-90 70.2 91.7)">11</text>
<g font-size="4.1">
<text x="252.7" y="244.2">03/04/24</text>
<text x="271.4" y="244.2">G.MIÑO</text>
<text x="252.7" y="249.2">04/04/24</text>
<text x="271.7" y="249.2">S.SOSA</text>
<text x="240.2" y="268.3">S/E</text>
</g>
<g font-size="3.4">
<text x="236.4" y="219.4">1</text>
<text x="254.1" y="219.4">CONFORME A FABRICACION</text>
<text x="356.3" y="219.4">G.MIÑO</text>
<text x="382.3" y="219.4">04/10/24</text>
<text x="236.4" y="224.4">0</text>
<text x="254.1" y="224.4">APTO PARA FABRICACION</text>
<text x="356.3" y="224.4">G.MIÑO</text>
<text x="382.3" y="224.4">03/05/24</text>
<text x="236.4" y="229.3">A</text>
<text x="254.1" y="229.3">EMISION PARA APROBACION</text>
<text x="356.3" y="229.3">G.MIÑO</text>
<text x="382.3" y="229.3">03/04/24</text>
<text x="236.4" y="234.2">REV.</text>
<text x="254.1" y="234.2">MODIFICACION</text>
<text x="255.9" y="239.1">Fecha</text>
<text x="271.3" y="239.1">Nombre</text>
<text x="289.7" y="239.1">Firma</text>
<text x="356.3" y="234.2">NOMBRE</text>
<text x="382.3" y="234.2">FECHA</text>
<text x="238.2" y="243.9">Dibujo.</text>
<text x="237.8" y="248.8">Reviso.</text>
<text x="237.5" y="253.7">Aprobo.</text>
<text x="238.4" y="260.6">Escala</text>
<text x="372.4" y="258.7">PLANO N°</text>
<text x="363" y="273.5">HOJA</text>
<text x="385.4" y="273.5">REVISION</text>
</g>
<g font-size="2.7">
<text x="364" y="244.8">OFICINA DE INGENIERIA</text>
<text x="361.1" y="248.1">PUERTO GRAL. SAN MARTIN</text>
</g>
</svg>
